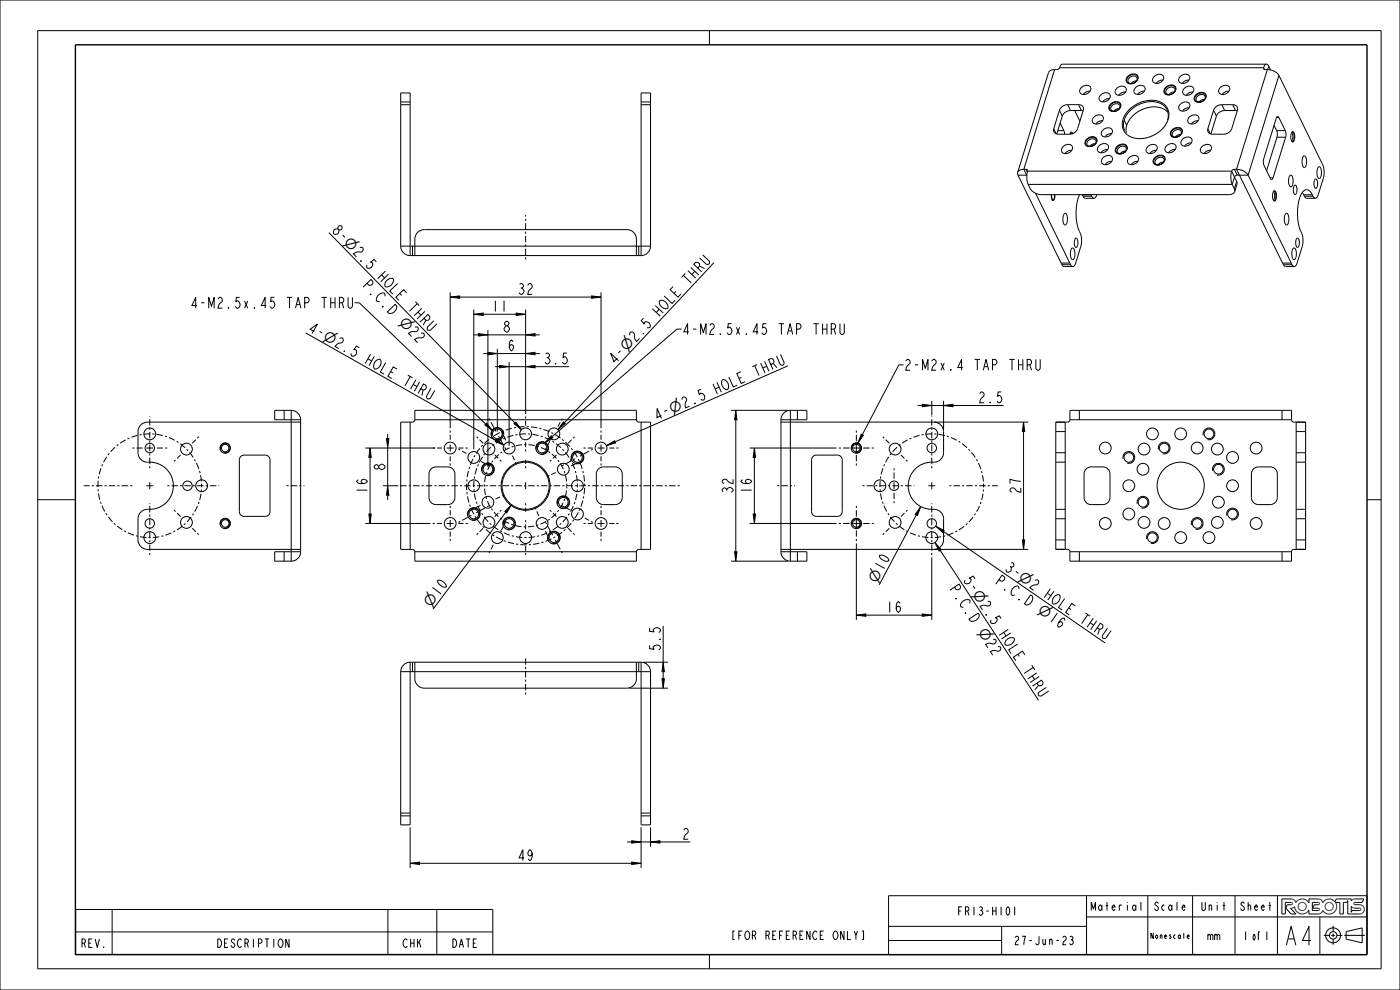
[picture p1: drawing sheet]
<svg xmlns="http://www.w3.org/2000/svg" width="297mm" height="210mm" viewBox="0 0 297 210" stroke-linecap="round" stroke-linejoin="round" font-family="sans-serif">
<g fill="#000">
<path d="M95.5 63l2-.2v.5zM100.5 66.7l2-.3v.5zM101.5 70.8l2 .2-2 .3zM103.5 74.7l2 .3-2 .2zM106 77.5l2 .3-2 .2zM111.5 77.8l2-.3v.5zM111.5 75l2-.3v.5zM109.5 66.4l2 .3-2 .2zM111.5 71l2-.2v.5zM125.5 62.8l2 .2-2 .3zM78.5 95l.3 2h-.5zM82 93h.5l-.3 2z"/>
<path d="M103.2 89.8l1.3 1.5-1.6-1.2zM105.3 93.2l1.6 1.2-1.8-.7zM109.1 89.9l.3-.4 1.2 1.6zM117 92.4l.3 .4-1.7 1.1zM119.5 89.5l.4 .3-1.5 1.3zM128.7 94.5l1.7-1 .2 .5zM160 95l.3 2h-.5zM182.7 92.1l.5 .2-1.2 1.7zM195.7 85.8l2 .2-2 .3zM200.2 86l2-.2v.5zM217.1 89.5l.3 2h-.5zM78.3 109h.5l-.3 2z"/>
<path d="M82.2 103l.3 2h-.5zM108.5 107l-1 1.8-.4-.3zM155.8 117h.5l-.2 2zM159.8 109h.5l-.3 2zM195.3 107.5l-.7 1.8-.4-.2zM198.4 115.1l1.3 1.5-.5 .3zM198.5 111.6l1.8 .9-.3 .4zM216.9 114.5h.5l-.3 2zM181.7 130.5l2-.3v.5zM195.7 130.2l2 .3-2 .2zM140.4 144h.5l-.2 2zM140.7 140.5l.2 2h-.5z"/>
<path d="M134 178.3l2 .3-2 .2zM138 178.6l2-.3v.5zM87 183.1l2-.2v.5zM134 182.9l2 .2-2 .3z"/>
</g>
<g fill="none" stroke="#000" stroke-width=".21">
<path d="M0 0h297v210h-297zM8 6.5h285v199h-285zM150.5 6.5v3M239.4 16.2l.6-.3 .7-.1 .6 .4v.6l-.6 .7-1 .2-.5-.2-.2-.3 .1-.6zM247.4 18.6l.7-.4h.6l.6 .3 .1 .6-.3 .5-.5 .3-.9 .2-.5-.3-.2-.3 .1-.6zM227.6 28.3l-.3-.3-.3 .5M230.7 29.6l.6-.4 .7-.1 .6 .5v.5l-.6 .7-1.1 .3-.5-.3-.1-.3 .1-.5zM235.7 22.1l.7-.3 .7-.1 .5 .3 .1 .7-.7 .7-1 .2-.5-.2-.1-.4 .1-.5zM237.1 31.1l.6-.3 .7-.1 .6 .3v.7l-.3 .5-.4 .3-.9 .1-.5-.2-.2-.4 .1-.5zM245.1 33.5l.7-.4h.6l.6 .3 .1 .6-.7 .8-1 .2-.5-.3-.2-.3 .2-.6zM248.8 27.6l.6-.4h.7l.6 .3v.6l-.6 .8-1 .2-.5-.3-.2-.3 .1-.6zM253.9 20.2l.6-.4 .7-.1 .5 .4 .1 .6-.7 .8-1 .2-.5-.3-.1-.3v-.5z"/>
<path d="M274 28.1h.3l.2 .3v1.2a.3 .3 0 0 1-.2 .3 .3 .3 0 0 1-.3 .1M69.8 49.3l39.4 40.4M151.5 55.7l-31.8 34M223.8 41.3l-.1 1a.31 .31 0 0 1-.4 .2 .31 .31 0 0 1-.2-.4l-.1-.8M270.2 40.6h.2l.2 .3v1.3a.3 .3 0 0 1-.1 .3 .3 .3 0 0 1-.3 0M64.8 70.6l40.4 22.8M76.2 64.2l26.8 25.7M95.5 63l2-.2v.5zM95.5 62v28.8M97.5 63h28M100.5 66.7l2-.3v.5zM100.5 65.7v29.6"/>
<path d="M100.5 71h1M101.5 70.8l2 .2-2 .3zM102.5 75h1M102.5 66.7h7M103.5 74.7l2 .3-2 .2zM103.5 70v29M103.5 71h8M105 77.8h1M105.5 74v17.5M105.5 75h6M106 77.5l2 .3-2 .2zM108 76.8v17.7"/>
<path d="M108 77.8h3.5M109.5 66.4l2 .3-2 .2zM111.5 77.8l2-.3v.5zM111.5 75l2-.3v.5zM111.5 71l2-.2v.5zM111.5 65.7v22.1M113.5 77.8h7.2M113.5 75h1M113.5 71h1M125.5 62.8l2 .2-2 .3zM127.5 62v28.8M143.6 69.8l-26.5 22.8"/>
<path d="M167.2 77.6l-36.7 16.1M191.7 77.4h-1l-7.8 14.8M46.8 95.3a1 1 0 0 1 .9-1.3 1 1 0 0 1 1.1 1.1 1 1 0 0 1-1.3 .9M77.5 95h14.8M78.5 95l.3 2h-.5zM78.5 97v12M82 93h.5l-.3 2zM82.2 92v1M82.2 95v8M102.3 99.9a1.25 1.25 0 0 1 1.1-1.6 1.25 1.25 0 0 1 1.4 1.3 1.25 1.25 0 0 1-1.6 1.1M103.2 89.8l1.3 1.5-1.6-1.2zM104.3 92.4a1.25 1.25 0 0 1 1.1-1.6 1.25 1.25 0 0 1 1.4 1.3 1.25 1.25 0 0 1-1.6 1.1"/>
<path d="M105.3 93.2l1.6 1.2-1.8-.7zM109.1 89.9l.3-.4 1.2 1.6zM113.8 95.4a1.25 1.25 0 0 1 1.1-1.6 1.25 1.25 0 0 1 1.4 1.3 1.25 1.25 0 0 1-1.6 1.1M117 92.4l.3 .4-1.7 1.1zM119.5 89.5l.4 .3-1.5 1.3zM121.3 97.4a1.25 1.25 0 0 1 1.1-1.6 1.25 1.25 0 0 1 1.4 1.3 1.25 1.25 0 0 1-1.6 1.1M128.7 94.5l1.7-1 .2 .5zM155.1 87h12.1M156.1 89v28M159 95h18.5M160 95l.3 2h-.5zM160 97v12"/>
<path d="M180.7 95.3a1 1 0 0 1 .9-1.3 1 1 0 0 1 1.1 1.1 1 1 0 0 1-1.3 .9M182.7 92.1l.5 .2-1.2 1.7zM194.7 86h1M195.7 85.8l2 .2-2 .3zM197.7 85v3.1M197.7 86h2.5M198.2 89.5h19.9M200.2 86l2-.2v.5zM200.2 85v6M202.2 86h10.7M217.1 89.5l.3 2h-.5zM217.1 91.5v23"/>
<path d="M238.3 97.4a1.25 1.25 0 0 1 1.1-1.6 1.25 1.25 0 0 1 1.3 1.3 1.25 1.25 0 0 1-1.5 1.1M245.8 95.4a1.25 1.25 0 0 1 1.1-1.6 1.25 1.25 0 0 1 1.3 1.3 1.25 1.25 0 0 1-1.5 1.1M255.3 92.4a1.25 1.25 0 0 1 1.1-1.6 1.25 1.25 0 0 1 1.3 1.3 1.25 1.25 0 0 1-1.5 1.1M257.3 99.9a1.25 1.25 0 0 1 1.1-1.6 1.25 1.25 0 0 1 1.3 1.3 1.25 1.25 0 0 1-1.5 1.1M8 106h8M46.8 111.3a1 1 0 0 1 .9-1.3 1 1 0 0 1 1.1 1.1 1 1 0 0 1-1.3 .9M77.5 111h13.8M78.3 109h.5l-.3 2zM81.2 103h2.9M82.2 103l.3 2h-.5zM82.2 105v1M99.3 109.4a1.25 1.25 0 0 1 1.1-1.6 1.25 1.25 0 0 1 1.4 1.3 1.25 1.25 0 0 1-1.6 1.1"/>
<path d="M106.8 111.4a1.25 1.25 0 0 1 1.1-1.6 1.25 1.25 0 0 1 1.4 1.3 1.25 1.25 0 0 1-1.6 1.1M107.3 108.6l-15.4 20.6M108.5 107l-1 1.8-.4-.3zM116.3 114.4a1.25 1.25 0 0 1 1.1-1.6 1.25 1.25 0 0 1 1.4 1.3 1.25 1.25 0 0 1-1.6 1.1M118.3 106.9a1.25 1.25 0 0 1 1.1-1.6 1.25 1.25 0 0 1 1.4 1.3 1.25 1.25 0 0 1-1.6 1.1M155.1 119h12.1M155.8 117h.5l-.2 2zM159 111h18.5M159.8 109h.5l-.3 2zM180.7 111.3a1 1 0 0 1 .9-1.3 1 1 0 0 1 1.1 1.1 1 1 0 0 1-1.3 .9M181.7 115.3v16.2M194.4 109.2l-7.9 14.9"/>
<path d="M195.3 107.5l-.7 1.8-.4-.2zM197.7 118.3v13.2M198.2 116.5h19.9M198.4 115.1l1.3 1.5-.5 .3zM198.5 111.6l1.8 .9-.3 .4zM199.5 116.8l20.8 31.8M200.1 112.7l34.4 23.7M216.9 114.5h.5l-.3 2zM241.3 106.9a1.25 1.25 0 0 1 1.1-1.6 1.25 1.25 0 0 1 1.3 1.3 1.25 1.25 0 0 1-1.5 1.1M243.3 114.4a1.25 1.25 0 0 1 1.1-1.6 1.25 1.25 0 0 1 1.3 1.3 1.25 1.25 0 0 1-1.5 1.1M252.8 111.4a1.25 1.25 0 0 1 1.1-1.6 1.25 1.25 0 0 1 1.3 1.3 1.25 1.25 0 0 1-1.5 1.1M260.3 109.4a1.25 1.25 0 0 1 1.1-1.6 1.25 1.25 0 0 1 1.3 1.3 1.25 1.25 0 0 1-1.5 1.1"/>
<path d="M290 106h3M140.7 132.8v7.7M181.7 130.5l2-.3v.5zM183.7 130.5h12M195.7 130.2l2 .3-2 .2zM133.5 146h8.2M136.5 140.5h5.2M140.4 144h.5l-.2 2zM140.7 140.5l.2 2h-.5zM140.7 142.5v1.5M87 175.5v8.6M133 178.6h1"/>
<path d="M134 178.3l2 .3-2 .2zM136 178.6h2M136 175.5v8.6M138 178.6l2-.3v.5zM138 175.5v4.1M140 178.6h6.4M16 192.9h88.5v9.6h-88.5zM16 197.7h88.5M23.8 192.9v9.6M82.3 192.9v9.6M87 183.1l2-.2v.5zM89 183.1h45"/>
<path d="M92.7 192.9v9.6M134 182.9l2 .2-2 .3zM188.5 190h101.5v12.5h-101.5zM188.5 199.5h24M188.5 196.5h42M212.5 196.5v6M230.5 194.5h59.5M230.5 190v12.5M231.5 193.2v-1.8l.5 1.5 .4-1.5v1.8M243.5 190v12.5M253 190v12.5M262 190v12.5"/>
<path d="M271 190v12.5M273.9 191.4h.1M274 191.4h.1M274 191.9h-.1M274 191.9h.1M274 191.4l.1 .1M274.1 191.5l.1 .1M274.1 191.8v.1M274.2 191.8h-.1M274.2 191.6v.1M274.2 191.7v.1M275.4 192.3h.1"/>
<path d="M275.4 192.3v.1M275.4 192.2v.1M275.4 192.4h.1M275.4 192.1v.1M275.4 192.4l.1 .2M275.5 192l-.1 .1M275.5 192.6h.1M275.5 191.9v.1M275.5 192.6v.1M275.5 191.9h.1M275.5 192.7h.1M275.5 192.7l.1 .2"/>
<path d="M275.6 192.9h.1M275.6 192.9l.2 .1M275.8 191.5l-.3 .4M275.8 193l.1 .1M275.9 191.5h-.1M275.9 193.1h.1M276 191.5h-.1M276 193.1h.1M276 191.4v.1M276.1 191.4h-.1M276.1 193.1h.1M276.1 191.4h.1"/>
<path d="M276.1 193.1h.2M276.3 191.4h-.2M276.3 191.4h.1M276.3 193.1h.1M276.4 191.4h.1M276.5 191.4l.1 .1M276.6 193.1h-.3M276.6 191.5h.1M276.6 193.1h.1M276.7 193l-.1 .1M276.7 191.5h.1M276.7 193h.1"/>
<path d="M276.7 191.5l.4 .5M277 192.8l-.3 .2M277 192.8h.1M277.1 192.6l-.1 .2M277.1 192h.1M277.1 192.6h.1M277.1 192v.1M277.1 192.4v.2M277.1 192.1v.1M277.1 192.4h.1M277.1 192.2v.1M277.1 192.3v.1"/>
<path d="M277.1 192.3h.1M279.7 191.4h-1.3v1.7h1.3M279.7 191.9h-.9l-.3 .7h1.2M279.7 192.6h.1M279.7 191.4h.1M279.7 193.1h.1M279.7 192.6v.1M279.7 191.9h.1M279.7 192.7h.1M279.8 193.1h-.1M279.8 191.4h.1M279.8 193.1h.1"/>
<path d="M279.8 191.9h.1M279.8 192.7h.1M279.8 191.4v.1M279.8 191.5h.1M279.9 192.7v.1M279.9 191.5h.1M279.9 191.8l-.1 .1M279.9 193.1h-.1M279.9 192.8h.1M279.9 191.8h.1M279.9 191.5v.1M279.9 193h.1"/>
<path d="M279.9 191.6h.1M279.9 191.7v.1M279.9 192.8v.1M279.9 191.7h.1M279.9 192.9h.1M279.9 191.6v.1M280 194.5v8M280.8 198.4h1.2M281.1 192.3h.1M281.1 192.3v.1M281.1 192.2v.1M281.1 192.2h.1"/>
<path d="M281.1 192.4v.1M281.1 192.5l.2 .4M281.1 192.1v.1M281.1 192v.1M281.2 191.9l-.1 .1M281.2 191.9h.1M281.2 191.8v.1M281.3 191.8h-.1M281.3 192.9h.1M281.4 192.9v.1M281.4 191.7l-.1 .1M281.4 191.7h.1"/>
<path d="M281.4 193h.1M281.5 193h.1M281.5 191.5l-.1 .2M281.5 193l.1 .1M281.6 191.5h-.1M281.6 193.1h.1M281.6 191.5h.1M281.7 191.5h-.1M281.7 193.1h.1M281.8 191.4l-.1 .1M281.8 193.1h.1M281.8 191.4h.1"/>
<path d="M281.8 193.1l.2 .1M282 191.4h-.2M282 191.4h.1M282 191.4l.2 .1M282 193.2h.1M282.1 193.2h-.1M282.1 193.1v.1M282.2 191.5h.1M282.2 193.1h-.1M282.3 191.5h.1M282.3 193.1h-.1M282.4 191.5h.1"/>
<path d="M282.4 193.1h-.1M282.4 191.5l.2 .1M282.4 193.1h.1M282.4 198.4h.8M282.5 193l-.1 .1M282.5 193h.1M282.6 191.6v.1M282.6 191.7h.1M282.6 191.7l.2 .3M282.7 192.8l-.2 .2M282.7 192.8h.1M282.7 192.7v.1"/>
<path d="M282.7 192.7h.1M282.8 192.6l-.1 .1M282.8 192.6h.1M282.8 192v.1M282.8 192.1v.1M282.8 196.4v1.2M282.8 198v.8M282.8 199.2v1.2M282.8 192.5v.1M282.8 192.4v.1M282.8 192.2h.1M282.8 192.2v.1"/>
<path d="M282.8 192.3v.1M282.8 192.3h.1M283.6 198.4h1.2M285.2 198.4h4.4M285.6 197.6l3.4-.8v3.2l-3.4-.8zM285.9 190.7h.1M286.5 193.9h.1M286.7 192.2v.1M286.7 192.2v1.3l.1-.4M286.7 193.9h.1M286.7 192.3h.1M286.7 192.3l.1 .1"/>
<path d="M286.8 192.4h.1M286.8 193.1h1.7M286.8 193.1h.1M286.9 192.4v.1M286.9 192.5l.5 .1M287.2 191.7h.1M287.2 191.7v.1M287.2 191.8h.1M287.2 191.8l.1 .1M287.3 191.9h.1M287.4 191.9h.1M287.4 192.6h.1"/>
<path d="M287.4 192.6h1.1M287.4 191.4l-.2 .2M287.5 191.9h1a.98 .98 0 0 1 .9 1 .98 .98 0 0 1-.9 1h-2.6v-2.9l-.2 .4h-.7v2.5h-.7v-2.5h-1a1.6 1.6 0 0 1-.5 2.2 1.6 1.6 0 0 1-2.2-.5l-.2 .5-.5 .3h-2.2v-.9a1.6 1.6 0 0 1-1.8 .8 1.6 1.6 0 0 1-1.2-1.5l-.4 .3h-.5l1.1 1.3h-1l-1.1-1.3 .3-.7h.8M287.5 191.4h1.5l.3-.7h-2l-.6 .4v-.4h-3.2l-.3 .6a1.6 1.6 0 0 0-2.6 .1l-.2-.4-.5-.3h-2.2v.8a1.6 1.6 0 0 0-2.8 0l-.3-.5-.4-.3h-2.3v3.2h.8v-2.5h1.2M287.5 191.4h-.1M288.5 192.6h.1M288.5 192.6v.1M288.5 193.1h.1M288.5 192.7h.1M288.6 193.1h-.1M288.6 192.7h.1M288.6 193.1h.1"/>
<path d="M288.6 192.7l.1 .1M288.7 193l-.1 .1M288.7 192.8h.1M288.7 193h.1M288.7 192.8v.1M288.7 192.9v.1M288.7 192.9h.1M150.5 202.5v3"/>
<circle cx="282.8" cy="198.4" r="1.59"/>
<circle cx="282.8" cy="198.4" r=".79"/>
</g>
<path d="M16 9.5h274v193h-274z" fill="none" stroke="#000" stroke-width=".3"/>
<!-- layer: 02___PRT_ALL_AXES -->
<g fill="none" stroke="#000" stroke-width=".21" stroke-dasharray=".5 .5 1.4 .5" stroke-linecap="butt">
<path d="M111.5 55v-9.4M28.1 95h2.2M31.8 99.3v-11M35.5 95h-2.2M36.9 97.9l1.4-1.4M42.2 92.6l-1.4 1.4M91.8 95h2M95.5 91.3v2M95.5 98.8v-2M97.2 95.3l1.8 .9M99.2 95h-1.9M101.1 92.6l1.4 1.4"/>
<path d="M103.7 88.8l1.5 2.7M103.8 98.8l-1.8-.9M106.4 97.9l-1.4-1.4M106.5 91.6l.8 1.8M107.3 95.3l-1.5-2.8M109.5 98.4l-.8-1.8M111.5 88.3v2M111.5 99.3v-1.8M111.5 95.8v-2M115.7 95.3l1-1.7M116.7 97.9l1.3-1.4M119.2 98.8l2.8-1.5"/>
<path d="M119.3 88.8l-1 1.7M121.9 92.6l-1.4 1.4M122.9 98l-1.8 .8M123.8 95h2M125.8 95.3l-2.8 1.5M127.5 91.3v2M127.5 98.8v-2M131.2 95h-1.9M178 95h3.1M181.7 91.3v3.2M181.7 98.8v-3.2M185.4 95h-3.2"/>
<path d="M187.3 92.6l1.4 1.4M189.7 99.3v2.2M192.5 97.9l-1.4-1.4M197.7 99.3v-11M28.1 103h-10.3M31.8 117.8v-11M35.5 103h11M36.9 108.2l1.4 1.4M42.2 113.4l-1.4-1.3M42.8 103a11 11 0 0 0-16.2-9.7 11 11 0 0 0-1 18.8 11 11 0 0 0 17.1-7.8l.1-1.3M60.8 103h3.8M84 103h60.3"/>
<path d="M91.8 111h2M95.5 107.3v2M95.5 114.8v-2M97.2 110.8l2.8-1.5M99.2 111h-1.9M100.1 108l1.8-.8M101.1 113.4l1.4-1.3M103.7 117.3l1-1.7M103.8 107.3l-2.8 1.5M106.4 108.2l-1.4 1.4M106.9 105l-1.8 .8M107.3 110.8l-1 1.7"/>
<path d="M111.5 106.8v1.7M111.5 110.3v2M111.5 117.8v-2M113.5 107.6l.8 1.8M115.7 110.8l1.5 2.7M116.1 101l1.8-.8M116.5 114.4l-.8-1.8M116.7 108.2l1.3 1.4M119.2 107.3l1.8 .9M119.3 117.3l-1.5-2.8M120.2 103a8.7 8.7 0 0 0-12.7-7.7 8.7 8.7 0 0 0-1 14.9 8.7 8.7 0 0 0 13.7-6v-1.2M121.9 113.4l-1.4-1.3"/>
<path d="M122.5 103a11 11 0 0 0-16.1-9.7 11 11 0 0 0-1.1 18.8 11 11 0 0 0 17.1-7.8l.1-1.3M123.8 111h2M124 103a12.5 12.5 0 0 0-18.3-11 12.5 12.5 0 0 0-1.3 21.4 12.5 12.5 0 0 0 19.6-8.9v-1.5M125.8 110.8l-1.8-.9M127.5 107.3v2M127.5 114.8v-2M131.2 111h-1.9M164.9 103h3.8M178 111h3.1M181.7 107.3v3.2M181.7 114.8v-3.2M183 103h11"/>
<path d="M185.4 111h-3.2M187.3 113.4l1.4-1.3M189.7 106.8v-2.3M192.5 108.2l-1.4 1.4M197.7 117.8v-11M201.4 103h10.3M208.7 103a11 11 0 0 0-16.2-9.7 11 11 0 0 0-1 18.8 11 11 0 0 0 17.1-7.8l.1-1.3M111.5 147.3v-7.6"/>
</g>
<g fill="none" stroke="#000" stroke-width=".21">
<path d="M229.4 18.5a1.15 1.15 0 0 1 2 .2 1.33 1.33 0 0 1-.9 1.2 1.33 1.33 0 0 1-1.4-.4v-.4zM231.2 19.3l-.8 .2-.6 .5M236.9 18.7a1.15 1.15 0 0 1 2 .2 1.33 1.33 0 0 1-.9 1.2 1.33 1.33 0 0 1-1.4-.4v-.5zM238.8 19.5l-.8 .2-.7 .5M239.3 16.1l.7-.4h.6a.93 .93 0 0 1 .9 .8 .93 .93 0 0 1-.7 1l-.9 .3a.89 .89 0 0 1-1-.6 .89 .89 0 0 1 .4-1.1zM239.5 16.5a.89 .89 0 0 1 1-.4 .89 .89 0 0 1 .7 .7 1.23 1.23 0 0 1-1.5 .9 .6 .6 0 0 1-.3-.9zM240.9 18.5a1.15 1.15 0 0 1 2 .2 1.33 1.33 0 0 1-.9 1.2 1.33 1.33 0 0 1-1.4-.4v-.4zM241.1 17.2l-.6 .1-.6 .4M242.8 19.3l-.8 .2-.7 .5M244.9 16.2a1.15 1.15 0 0 1 2 .2 1.33 1.33 0 0 1-.9 1.2 1.33 1.33 0 0 1-1.5-.4v-.5zM246.7 17l-.8 .2-.6 .5M247.3 18.5a1.24 1.24 0 0 1 2.2 .2l-.2 .6a1.45 1.45 0 0 1-2.4 .3v-.5z"/>
<path d="M247.7 18.8a.92 .92 0 0 1 1.5 .1l.1 .2a1.09 1.09 0 0 1-.9 .9 1.09 1.09 0 0 1-1.1-.4v-.3zM249.1 19.5l-.6 .2-.5 .4M250.4 16.2a1.15 1.15 0 0 1 2 .2 1.33 1.33 0 0 1-.9 1.2 1.33 1.33 0 0 1-1.4-.4v-.5zM251.3 18.7a1.15 1.15 0 0 1 2 .2 1.33 1.33 0 0 1-.9 1.2 1.33 1.33 0 0 1-1.5-.4v-.5zM252.2 17l-.8 .2-.6 .5M253.1 19.5l-.8 .2-.6 .5M258.9 18.5a1.15 1.15 0 0 1 2 .2 1.33 1.33 0 0 1-.9 1.2 1.33 1.33 0 0 1-1.5-.4v-.4zM260.7 19.3l-.8 .2-.6 .5M271.3 16l9.2 18.7M216 37.2l9.1 18.6h1.9l-7.3-14.8M217.8 37.2h.1M224.4 27.7h1.3"/>
<path d="M224.9 26.1l.8 1.6M225.5 31.1a1.15 1.15 0 0 1 2 .2 1.33 1.33 0 0 1-.9 1.2 1.33 1.33 0 0 1-1.4-.4v-.5zM225.7 27.7l.1 .8M227.4 31.9l-.8 .1-.7 .6M227.5 28.4l-.2-.2-.2 .3M228 23.4l1.1 2.3M230.5 29.5a1.24 1.24 0 0 1 2.2 .2l-.1 .5a1.45 1.45 0 0 1-2.4 .3v-.5zM230.9 29.8a.93 .93 0 0 1 1.6 .1v.2a1.09 1.09 0 0 1-.8 .9 1.09 1.09 0 0 1-1.1-.4l.1-.5zM231.6 30.7l.1 .3M232.1 24.8a1.15 1.15 0 0 1 2 .2 1.33 1.33 0 0 1-.9 1.2 1.33 1.33 0 0 1-1.5-.4v-.5zM232.4 30.5l-.7 .1-.5 .4M233.2 30.9a1.15 1.15 0 0 1 2 .2 1.33 1.33 0 0 1-.9 1.2 1.33 1.33 0 0 1-1.5-.4v-.5z"/>
<path d="M233.5 20.2a1.17 1.17 0 0 1 2 0 1.25 1.25 0 0 1-.9 1.4 1.25 1.25 0 0 1-1.4-.6zM233.9 25.6l-.8 .2-.6 .5M233.9 27.6a1.17 1.17 0 0 1 2.1 .1 1.25 1.25 0 0 1-.9 1.3 1.25 1.25 0 0 1-1.5-.6zM234 33.4a1.15 1.15 0 0 1 2 .2 1.33 1.33 0 0 1-.9 1.2 1.33 1.33 0 0 1-1.4-.4v-.4zM235 31.7l-.8 .2-.6 .5M235.4 20.9a1.58 1.58 0 0 0-1.5 .7M235.7 22l.6-.4 .7-.1a.93 .93 0 0 1 .8 .9 .93 .93 0 0 1-.7 1l-.9 .3a.89 .89 0 0 1-1-.6 .89 .89 0 0 1 .5-1.1zM235.8 28.3a1.58 1.58 0 0 0-1.4 .8M235.9 34.2l-.8 .2-.7 .5M235.9 22.4a.89 .89 0 0 1 .9-.5 .89 .89 0 0 1 .8 .8 1.23 1.23 0 0 1-1.5 .9 .6 .6 0 0 1-.4-1zM237 31.1a1.24 1.24 0 0 1 2.1 .2l-.1 .5a1.45 1.45 0 0 1-2.4 .3v-.5zM237.3 31.3a.93 .93 0 0 1 1.6 .2v.1a1.09 1.09 0 0 1-.8 .9 1.09 1.09 0 0 1-1.1-.4l.1-.5z"/>
<path d="M237.4 23l-.6 .2-.5 .4M238.8 32l-.6 .2-.5 .4M239.6 33.4a1.15 1.15 0 0 1 1.9 .2 1.33 1.33 0 0 1-.9 1.2 1.33 1.33 0 0 1-1.4-.4v-.4zM241.4 34.2l-.8 .2-.6 .5M243.5 31.1a1.15 1.15 0 0 1 2 .2 1.33 1.33 0 0 1-.9 1.2 1.33 1.33 0 0 1-1.4-.4v-.5zM245.1 33.3l.6-.3 .7-.1a.93 .93 0 0 1 .8 .9 .93 .93 0 0 1-.7 .9l-.9 .3a.89 .89 0 0 1-1-.6 .89 .89 0 0 1 .5-1.1zM245.3 33.8a.93 .93 0 0 1 .9-.5 .93 .93 0 0 1 .8 .6 1.23 1.23 0 0 1-1.4 1h-.1a.59 .59 0 0 1-.5-.7zM245.3 31.9l-.8 .1-.6 .6M246.8 34.4l-.6 .1-.5 .5M247.5 30.9a1.15 1.15 0 0 1 2 .2 1.33 1.33 0 0 1-.9 1.2 1.33 1.33 0 0 1-1.5-.4l.1-.5zM247.8 23.8a5.2 5.2 0 0 0-6.7 .1 4.2 4.2 0 0 0-2.2 4.3M248.7 27.5l.7-.4 .6-.1a.93 .93 0 0 1 .9 .9 .93 .93 0 0 1-.8 1l-.8 .2a.89 .89 0 0 1-1-.6 .89 .89 0 0 1 .4-1z"/>
<path d="M248.9 27.9a.93 .93 0 0 1 .9-.5 .93 .93 0 0 1 .8 .6 1.23 1.23 0 0 1-1.3 1.1l-.2-.1a.59 .59 0 0 1-.4-.7zM249.3 31.7l-.8 .2-.6 .5M250.4 22.1a1.17 1.17 0 0 1 2 .1 1.25 1.25 0 0 1-.9 1.3 1.25 1.25 0 0 1-1.4-.6zM250.5 28.5l-.6 .1-.6 .5M250.8 29.6a1.17 1.17 0 0 1 2.1 0 1.25 1.25 0 0 1-.9 1.4 1.25 1.25 0 0 1-1.5-.6zM252.3 22.9a1.58 1.58 0 0 0-1.5 .7M252.3 24.8a1.15 1.15 0 0 1 2 .2 1.33 1.33 0 0 1-.9 1.2 1.33 1.33 0 0 1-1.4-.4v-.5zM252.7 30.3a1.58 1.58 0 0 0-1.4 .7M253.7 20.1a1.24 1.24 0 0 1 2.2 .2l-.1 .5a1.45 1.45 0 0 1-2.4 .3v-.5zM254.1 20.4a.92 .92 0 0 1 1.6 .1v.2a1.09 1.09 0 0 1-.8 .9 1.09 1.09 0 0 1-1.2-.4l.1-.4zM254.2 25.6l-.8 .2-.7 .5M255 31.1a1.15 1.15 0 0 1 2 .2 1.33 1.33 0 0 1-.9 1.2 1.33 1.33 0 0 1-1.4-.4v-.5z"/>
<path d="M255.5 21.1l-.6 .1-.5 .4M256.9 31.9l-.9 .1-.6 .6M262.9 37.2l9.2 18.6h1.8l-9.1-18.6M269.4 37.7h.7M270.3 26.6l.5 1.1M270.8 24.9h.5M270.8 27.7l.2 .7-.1 .7M270.8 27.7h1.9M270.9 29.1h1.8M270.9 29.1l-2.2 7.1M271.3 24.9v-.1a.28 .28 0 0 0-.4-.1 .28 .28 0 0 0-.2 .4l-2.7 8.9 .1 1 1.5 3a.28 .28 0 0 0 .3 .1 .28 .28 0 0 0 .2-.4M271.3 24.9l1.4 2.8"/>
<path d="M272.7 27.7l.1 .7-.1 .7M272.7 29.1l-2.6 8.6M273.7 37.2a.38 .38 0 0 1 .4 .1 .38 .38 0 0 1 .1 .3 1.62 1.62 0 0 1-.4 2 2.05 2.05 0 0 1-.1-2.4zM274 29.8h.1M274 28.2h.1M274 28.2h.1a1.25 1.25 0 0 1-.1 1.6M274.1 28l.1-.1a1.41 1.41 0 0 1 .4 1.7l-.3 .5-.4-.4-.1-1zM274.6 39.3a.79 .79 0 0 1 .5 1.2v.4a.29 .29 0 0 1-.2 .3 .29 .29 0 0 1-.4-.1 1.82 1.82 0 0 1 .1-1.8zM276.5 33.1a.38 .38 0 0 1 .5 .1 .38 .38 0 0 1 .1 .3 1.62 1.62 0 0 1-.4 2.1 2.05 2.05 0 0 1-.2-2.5zM279 38a.79 .79 0 0 1 .5 1.2l-.1 .4a.29 .29 0 0 1-.1 .3 .29 .29 0 0 1-.4-.1 1.82 1.82 0 0 1 .1-1.8zM279.7 35.4a.38 .38 0 0 1 .4 .1 .38 .38 0 0 1 .1 .4 1.62 1.62 0 0 1-.3 2 2.05 2.05 0 0 1-.2-2.5zM85 52.2v-30h2v30"/>
<path d="M136 52.2v-30h2v30M223.7 41.3v.7l-.3 .3a.77 .77 0 0 1-.3-1M225.8 45.3a.38 .38 0 0 1 .4 0 .38 .38 0 0 1 .2 .4 1.62 1.62 0 0 1-.4 2 2.05 2.05 0 0 1-.2-2.4zM227.4 52.7a.38 .38 0 0 1 .4 0 .38 .38 0 0 1 .1 .4 1.62 1.62 0 0 1-.3 2 2.05 2.05 0 0 1-.2-2.4zM228.2 50.6a.79 .79 0 0 1 .5 1.1l-.1 .4a.29 .29 0 0 1-.2 .3 .29 .29 0 0 1-.3-.1 1.82 1.82 0 0 1 .1-1.7zM270.1 42.3v.1M270.1 40.8h.1M270.1 40.8h.1a1.25 1.25 0 0 1-.1 1.6M270.2 40.5h.1a1.41 1.41 0 0 1 .4 1.7l-.3 .4-.4-.4v-1zM272.8 45.3a.38 .38 0 0 1 .4 0 .38 .38 0 0 1 .1 .4 1.62 1.62 0 0 1-.4 2 2.05 2.05 0 0 1-.1-2.4zM274.4 52.7a.38 .38 0 0 1 .4 0 .38 .38 0 0 1 .1 .4 1.62 1.62 0 0 1-.4 2 2.05 2.05 0 0 1-.1-2.4zM275.1 50.6a.79 .79 0 0 1 .5 1.1v.4a.29 .29 0 0 1-.2 .3 .29 .29 0 0 1-.3-.1 1.82 1.82 0 0 1 0-1.7z"/>
<path d="M31 95h1.5M31.8 89.5h30M51.1 96.8l.7-.3h4.5a1 1 0 0 1 1 1v11a1 1 0 0 1-1 1h-4.5a1 1 0 0 1-1-1v-11zM94.8 95h1.4M95.5 94.3v1.5M126.8 95h1.4M127.5 94.3v1.5M167.7 89.5h30M172.5 96.8l.7-.3h4.5a1 1 0 0 1 1 1v11a1 1 0 0 1-1 1h-4.5a1 1 0 0 1-1-1v-11zM181.1 95h1.1M181.7 94.5v1.1M224 89.5h2"/>
<path d="M275 89.5h2M31 103h1.5M31.8 116.5h30M31.8 102.3v1.5M94.8 111h1.4M95.5 110.3v1.5M111.5 102.3v1.5M126.8 111h1.4M127.5 110.3v1.5M167.7 116.5h30M181.1 111h1.1M181.7 110.5v1.1"/>
<path d="M189.7 102.3v1.5M196.9 103h1.5M197.7 102.3v1.5M224 116.5h2M275 116.5h2M85 142.5v30h2v-30M136 142.5v30h2v-30"/>
<circle cx="31.8" cy="92" r="1.25"/>
<circle cx="31.8" cy="95" r="1"/>
<circle cx="39.6" cy="95.3" r="1.25"/>
<circle cx="47.8" cy="95" r="1.1"/>
<circle cx="47.8" cy="95" r=".8"/>
<circle cx="95.5" cy="95" r="1.25"/>
<circle cx="100.5" cy="97" r="1.25"/>
<circle cx="103.5" cy="99.5" r="1.35"/>
<circle cx="103.5" cy="99.5" r="1.03"/>
<circle cx="103.7" cy="95.3" r="1.25"/>
<circle cx="105.5" cy="92" r="1.35"/>
<circle cx="105.5" cy="92" r="1.03"/>
<circle cx="108" cy="95" r="1.25"/>
<circle cx="111.5" cy="92" r="1.25"/>
<circle cx="115" cy="95" r="1.35"/>
<circle cx="115" cy="95" r="1.03"/>
<circle cx="117.5" cy="92" r="1.25"/>
<circle cx="119.3" cy="95.3" r="1.25"/>
<circle cx="119.5" cy="99.5" r="1.25"/>
<circle cx="122.5" cy="97" r="1.35"/>
<circle cx="122.5" cy="97" r="1.03"/>
<circle cx="127.5" cy="95" r="1.25"/>
<circle cx="181.7" cy="95" r="1.1"/>
<circle cx="181.7" cy="95" r=".8"/>
<circle cx="189.9" cy="95.3" r="1.25"/>
<circle cx="197.7" cy="92" r="1.25"/>
<circle cx="197.7" cy="95" r="1"/>
<circle cx="234.5" cy="95" r="1.25"/>
<circle cx="239.5" cy="97" r="1.03"/>
<circle cx="242.5" cy="99.5" r="1.25"/>
<circle cx="242.7" cy="95.3" r="1.25"/>
<circle cx="244.5" cy="92" r="1.25"/>
<circle cx="247" cy="95" r="1.03"/>
<circle cx="250.5" cy="92" r="1.25"/>
<circle cx="254" cy="95" r="1.25"/>
<circle cx="256.5" cy="92" r="1.03"/>
<circle cx="258.3" cy="95.3" r="1.25"/>
<circle cx="258.5" cy="99.5" r="1.03"/>
<circle cx="261.5" cy="97" r="1.25"/>
<circle cx="266.5" cy="95" r="1.25"/>
<circle cx="31.8" cy="114" r="1.25"/>
<circle cx="31.8" cy="111" r="1"/>
<circle cx="39.6" cy="110.8" r="1.25"/>
<circle cx="39.8" cy="103" r="1"/>
<circle cx="42.8" cy="103" r="1.25"/>
<circle cx="47.8" cy="111" r="1.1"/>
<circle cx="47.8" cy="111" r=".8"/>
<circle cx="95.5" cy="111" r="1.25"/>
<circle cx="100.5" cy="109" r="1.35"/>
<circle cx="100.5" cy="103" r="1.25"/>
<circle cx="100.5" cy="109" r="1.03"/>
<circle cx="103.5" cy="106.5" r="1.25"/>
<circle cx="103.7" cy="110.8" r="1.25"/>
<circle cx="105.5" cy="114" r="1.25"/>
<circle cx="108" cy="111" r="1.35"/>
<circle cx="108" cy="111" r="1.03"/>
<circle cx="111.5" cy="114" r="1.25"/>
<circle cx="115" cy="111" r="1.25"/>
<circle cx="117.5" cy="114" r="1.35"/>
<circle cx="117.5" cy="114" r="1.03"/>
<circle cx="119.3" cy="110.8" r="1.25"/>
<circle cx="119.5" cy="106.5" r="1.35"/>
<circle cx="119.5" cy="106.5" r="1.03"/>
<circle cx="122.5" cy="103" r="1.25"/>
<circle cx="122.5" cy="109" r="1.25"/>
<circle cx="127.5" cy="111" r="1.25"/>
<circle cx="181.7" cy="111" r="1.1"/>
<circle cx="181.7" cy="111" r=".8"/>
<circle cx="186.7" cy="103" r="1.25"/>
<circle cx="189.7" cy="103" r="1"/>
<circle cx="189.9" cy="110.8" r="1.25"/>
<circle cx="197.7" cy="114" r="1.25"/>
<circle cx="197.7" cy="111" r="1"/>
<circle cx="234.5" cy="111" r="1.25"/>
<circle cx="239.5" cy="103" r="1.25"/>
<circle cx="239.5" cy="109" r="1.25"/>
<circle cx="242.5" cy="106.5" r="1.03"/>
<circle cx="242.7" cy="110.8" r="1.25"/>
<circle cx="244.5" cy="114" r="1.03"/>
<circle cx="247" cy="111" r="1.25"/>
<circle cx="250.5" cy="103" r="5"/>
<circle cx="250.5" cy="114" r="1.25"/>
<circle cx="254" cy="111" r="1.03"/>
<circle cx="256.5" cy="114" r="1.25"/>
<circle cx="258.3" cy="110.8" r="1.25"/>
<circle cx="258.5" cy="106.5" r="1.25"/>
<circle cx="261.5" cy="103" r="1.25"/>
<circle cx="261.5" cy="109" r="1.03"/>
<circle cx="266.5" cy="111" r="1.25"/>
</g>
<!-- layer: 7_ALL_FEATURES -->
<g fill="none" stroke="#000" stroke-width=".21">
<path d="M223.7 14.8l-.8 .1-.5 .5-6.5 21.2M223.7 14.8l-6.5 21.1M224.8 14.4l-.4 .3-.7 .1M224.8 14.4h43.3M268.1 14.4l.1 .3 .7 .1M268.1 14.4l.1 .3M268.7 13.6h-43.3l-.4 .2-.2 .6M268.7 13.6l.5 .4M268.7 13.6l-.4 .2-.2 .6M268.9 14.8h.1a2.87 2.87 0 0 1 2.3 1.2l-6.5 21.2M268.9 14.8l-6.6 21.1M269.2 14l-.3 .8"/>
<path d="M269.2 14l.3 .8M85 22.2v-2.5h2v2.5M85 21.6h2M136 22.2v-2.5h2v2.5M136 21.6h2M217.2 35.9l.6 1.3h-1.8l-.1-.6M217.2 35.9l-.9 .2-.4 .5M217.2 35.9h.5M217.7 35.9l.2 .1 .1 .3M217.7 35.9l.2 .6M218 36.3l-.2 1.5 .3 1.3M218 36.3h43.3"/>
<path d="M218.1 39.1l.5 .9a2.9 2.9 0 0 0 2.4 1.3h39.6l.9-.2 .4-.5M218.1 39.1h43.3M223.5 27.3l.6 1.1M224.8 23.4l-1.3 3.9M224.8 23.4l.6 1.2M225.4 24.6l-1.2 3.8M226.5 22.2l-1.1 .3-.6 .9M226.5 22.2l.6 1.2M226.5 22.2h2.3M227.1 23.4l-.6 .2a1.82 1.82 0 0 0-1.1 1M227.1 23.4h2.3M228.8 22.2a.91 .91 0 0 1 1 1.2l-1.2 3.9-.3 .5-.6 .5-.6 .2h-2.5a.91 .91 0 0 1-1.1-1.2"/>
<path d="M228.8 22.2l.6 1.2M229.4 23.4l.4 .1M238.5 25.5a6 6 0 0 1 8.1-3.3 2.79 2.79 0 0 1 1.1 3.3M238.5 25.5l-.2 1.1 .3 1.1M238.5 25.5l.5 1.1M239.5 23.3a6.1 6.1 0 0 1 7.3-1.3 3.3 3.3 0 0 1 .1 5 6 6 0 0 1-7.8 1.6 3.1 3.1 0 0 1-.2-4.6zM256.2 27.3l.6 1.1M257.4 23.4l-1.2 3.9M257.4 23.4l.7 1.2M258.1 24.6l-1.2 3.8M259.2 22.2l-1.1 .3-.7 .9M259.2 22.2h2.3"/>
<path d="M259.2 22.2l.6 1.2M259.8 23.4l-.6 .2a1.82 1.82 0 0 0-1.1 1M259.8 23.4h2.3M261.3 36.3l-.2 1.5 .3 1.3M261.3 36.3l1.1 2.2M261.4 39.1l.5 .9M261.5 22.2a.91 .91 0 0 1 1 1.2l-1.2 3.9-.3 .5-.6 .5-.6 .2h-2.5a.91 .91 0 0 1-1.1-1.2M261.5 22.2l.6 1.2M261.9 35.9l-.4 .1-.2 .3M261.9 35.9h.4M261.9 35.9l.6 1.3M262.1 23.4l.4 .1"/>
<path d="M262.3 35.9a2.9 2.9 0 0 1 2.5 1.3M262.3 35.9l.6 1.3M262.4 38.5v.5l-.5 1.6M262.4 38.5l-.5 1.5M262.5 23.5h.1M262.5 37.2l-.6 .3-.5 1.6M262.5 37.2h2.3M280.5 34.7l.4 1.2-.1 1.5-1.2 4.1-.3 .4-.3 .2M87 54.2h49M88 52.2h47M90 48.7h43a2 2 0 0 1 2 2v3.5M225.1 55.8l.2 .4"/>
<path d="M225.3 56.2l.4 .3h1.9M225.3 56.2h1.8M227 55.8l.1 .4M227.1 56.2l.5 .3M229 41.3a11 11 0 0 0 .4 8.8l.1 1-.2 1-1.2 3.9-.2 .4-.3 .1M229.6 41.3h.1M229.6 41.3l.1 .3M229.7 41.6l.5 .5h1.9M229.7 41.6h1.9M231.4 41.3l.2 .3M231.6 41.6l.5 .5M232.7 41.3l-.3 .6-.3 .2"/>
<path d="M261.9 40v.6M272.1 55.8l.2 .4M272.3 56.2l.4 .3h1.9M272.3 56.2h1.8M273.9 55.8l.2 .4M274.1 56.2l.5 .3M276.3 40.8l.3 .5M276.6 41.3h1.8M276.6 41.3l.1 .3M276.7 41.6l.4 .5h1.9M276.7 41.6h1.9M278.4 41.3a1.19 1.19 0 0 0-1.1-1 1.19 1.19 0 0 0-1.2 .9 10.9 10.9 0 0 0 .2 8.9l.1 1-.1 1-1.2 3.9-.3 .4-.2 .1"/>
<path d="M278.4 41.3l.2 .3M278.6 41.6l.4 .5M31.8 89.5a2.14 2.14 0 0 0-2.5 2v4.5a2.08 2.08 0 0 0 2.5 2 5 5 0 0 1 5 5.3 5 5 0 0 1-5.5 4.7 2 2 0 0 0-2 2v4.5a2.11 2.11 0 0 0 2.5 2M60.3 87v2M61.8 87a2 2 0 0 1 2 2M61.8 89.5h2M61.8 87h-3.5v2h5.5M61.8 87v32M63.8 89v28M87 89.5v27M88 89l-.2 .5h-.3h-2.5v27h2.5l.3 .1 .2 .4M88 89v-2h47v2"/>
<path d="M88 89h47M91.6 99.3l.9-.3h2.5a1.5 1.5 0 0 1 1.5 1.5v5a1.5 1.5 0 0 1-1.5 1.5h-2.5a1.5 1.5 0 0 1-1.5-1.5v-5l.1-.4zM126.8 99.7l.7-.6 3-.1a1.5 1.5 0 0 1 1.5 1.5v5a1.5 1.5 0 0 1-1.5 1.5h-2.5a1.5 1.5 0 0 1-1.5-1.5v-5zM135 89l.3 .5h.2h2.5v27h-2.5l-.4 .3-.1 .2M136 89.5v27M165.7 89v28M167.7 87h3.5v2h-3.5M167.7 89.5v29.5M197.7 89.5a2.14 2.14 0 0 1 2.5 2v4.5a2.08 2.08 0 0 1-2.5 2 5 5 0 0 0-5 5.3 5 5 0 0 0 5.5 4.7 2 2 0 0 1 2 2v4.5a2.11 2.11 0 0 1-2.5 2M224 98h2M224 96h2M224 91.5h2"/>
<path d="M226 89.5v27M227 89l-.3 .5h-.2h-2.5v27h2.5l.2 .1 .3 .4M227 89h47M227 89v-2h47v2M229 87v2M230.6 99.3l.9-.3h2.5a1.5 1.5 0 0 1 1.5 1.5v5a1.5 1.5 0 0 1-1.5 1.5h-2.5a1.5 1.5 0 0 1-1.5-1.5v-5l.1-.4zM265.8 99.7l.7-.6 3-.1a1.5 1.5 0 0 1 1.5 1.5v5a1.5 1.5 0 0 1-1.5 1.5h-2.5a1.5 1.5 0 0 1-1.5-1.5v-5zM272 87v2M274 89v.3l.5 .2h2.5v27h-2.5l-.5 .3v.2M275 98h2M275 96h2M275 91.5h2"/>
<path d="M275 89.5v27M60.3 117v2M61.8 116.5h2M63.8 117a2 2 0 0 1-2 2M63.8 117h-5.5v2h3.5M88 117v2h47v-2M88 117h47M165.7 117a2 2 0 0 0 2 2M165.7 117h5.5v2h-3.5M165.7 116.5h2M169.2 117v2M224 108h2"/>
<path d="M224 114.5h2M224 110h2M227 117v2h47v-2M227 117h47M229 117v2M272 117v2M275 108h2M275 114.5h2M275 110h2M87 140.5a2 2 0 0 0-2 2h53a2 2 0 0 0-2-2M87 140.5v2M87 140.5h49"/>
<path d="M87.5 140.5v2M88 140.5v3.5a2 2 0 0 0 2 2h43a2 2 0 0 0 2-2v-3.5M135.5 140.5v2M136 140.5v2M85 172.5v2.5h2v-2.5M85 173.1h2M136 172.5v2.5h2v-2.5M136 173.1h2"/>
<circle cx="111.5" cy="103" r="5"/>
<circle cx="111.5" cy="103" r="5.2"/>
</g>
<text font-size="5.2" x="271.8" y="200.5">A4</text>
<g font-size="3.2">
<text x="72.8" y="51.6" transform="rotate(46 72.8 51.6)">⌀</text>
<text x="68.3" y="71.9" transform="rotate(29 68.3 71.9)">⌀</text>
<text x="84.4" y="68.5" transform="rotate(46 84.4 68.5)">⌀22</text>
<text x="84.4" y="68.5" transform="rotate(46 84.4 68.5)">⌀</text>
<text x="132.9" y="74.8" transform="rotate(-47 132.9 74.8)">⌀</text>
<text x="142.5" y="87.8" transform="rotate(-24 142.5 87.8)">⌀</text>
<text x="186" y="123.8" transform="rotate(-62 186 123.8)">⌀10</text>
<text x="186" y="123.8" transform="rotate(-62 186 123.8)">⌀</text>
<text x="206.2" y="126" transform="rotate(57 206.2 126)">⌀</text>
<text x="215.9" y="122.9" transform="rotate(35 215.9 122.9)">⌀</text>
<text x="91.4" y="128.9" transform="rotate(-53 91.4 128.9)">⌀10</text>
<text x="91.4" y="128.9" transform="rotate(-53 91.4 128.9)">⌀</text>
<text x="220" y="129.9" transform="rotate(35 220 129.9)">⌀16</text>
<text x="220" y="129.9" transform="rotate(35 220 129.9)">⌀</text>
<text x="207.3" y="134" transform="rotate(57 207.3 134)">⌀22</text>
<text x="207.3" y="134" transform="rotate(57 207.3 134)">⌀</text>
</g>
<g font-size="3">
<text x="70.2" y="48.9" transform="rotate(46 70.2 48.9)">8-⌀2.5 HOLE THRU</text>
<text x="40.3" y="65.4">4-M2.5x.45 TAP THRU</text>
<text x="76.7" y="60.6" transform="rotate(46 76.7 60.6)">P.C.D</text>
<text x="109.7" y="62.4">32</text>
<text x="65.1" y="70.1" transform="rotate(29 65.1 70.1)">4-⌀2.5 HOLE THRU</text>
<text x="104.2" y="66.1">11</text>
<text x="106.6" y="70.5">8</text>
<text x="144.6" y="71">4-M2.5x.45 TAP THRU</text>
<text x="107.6" y="74.4">6</text>
<text x="115.2" y="77.2">3.5</text>
<text x="130.4" y="77.4" transform="rotate(-47 130.4 77.4)">4-⌀2.5 HOLE THRU</text>
<text x="191.7" y="78.5">2-M2x.4 TAP THRU</text>
<text x="139.2" y="89.3" transform="rotate(-24 139.2 89.3)">4-⌀2.5 HOLE THRU</text>
<text x="207.4" y="85.4">2.5</text>
<text x="81.7" y="100" transform="rotate(-90 81.7 100)">8</text>
<text x="77.9" y="104.9" transform="rotate(-90 77.9 104.9)">16</text>
<text x="155.5" y="104.9" transform="rotate(-90 155.5 104.9)">32</text>
<text x="159.5" y="104.9" transform="rotate(-90 159.5 104.9)">16</text>
<text x="216.6" y="104.9" transform="rotate(-90 216.6 104.9)">27</text>
<text x="201.3" y="124.8" transform="rotate(57 201.3 124.8)">P.C.D</text>
<text x="204.2" y="122.9" transform="rotate(57 204.2 122.9)">5-⌀2.5 HOLE THRU</text>
<text x="210.9" y="123.6" transform="rotate(35 210.9 123.6)">P.C.D</text>
<text x="212.8" y="120.8" transform="rotate(35 212.8 120.8)">3-⌀2 HOLE THRU</text>
<text x="187.8" y="129.9">16</text>
<text x="140.1" y="138.3" transform="rotate(-90 140.1 138.3)">5.5</text>
<text x="144.6" y="178">2</text>
<text x="109.7" y="182.5">49</text>
</g>
<g font-size="2.3">
<text x="202.3" y="194.2">FR13-H101</text>
<text x="232.3" y="193.2">Material</text>
<text x="245.2" y="193.2">Scale</text>
<text x="255.1" y="193.2">Unit</text>
<text x="263.2" y="193.2">Sheet</text>
<text x="17" y="201">REV.</text>
<text x="44.9" y="201">DESCRIPTION</text>
<text x="84.8" y="201">CHK</text>
<text x="95" y="201">DATE</text>
<text x="154.9" y="199.3">[FOR REFERENCE ONLY]</text>
<text x="214.7" y="200.4">27-Jun-23</text>
<text x="255.5" y="199.4">mm</text>
<text x="263.8" y="199.4">1 of 1</text>
</g>
<text font-size="1.6" x="244.3" y="199.1">Nonescale</text>
</svg>
